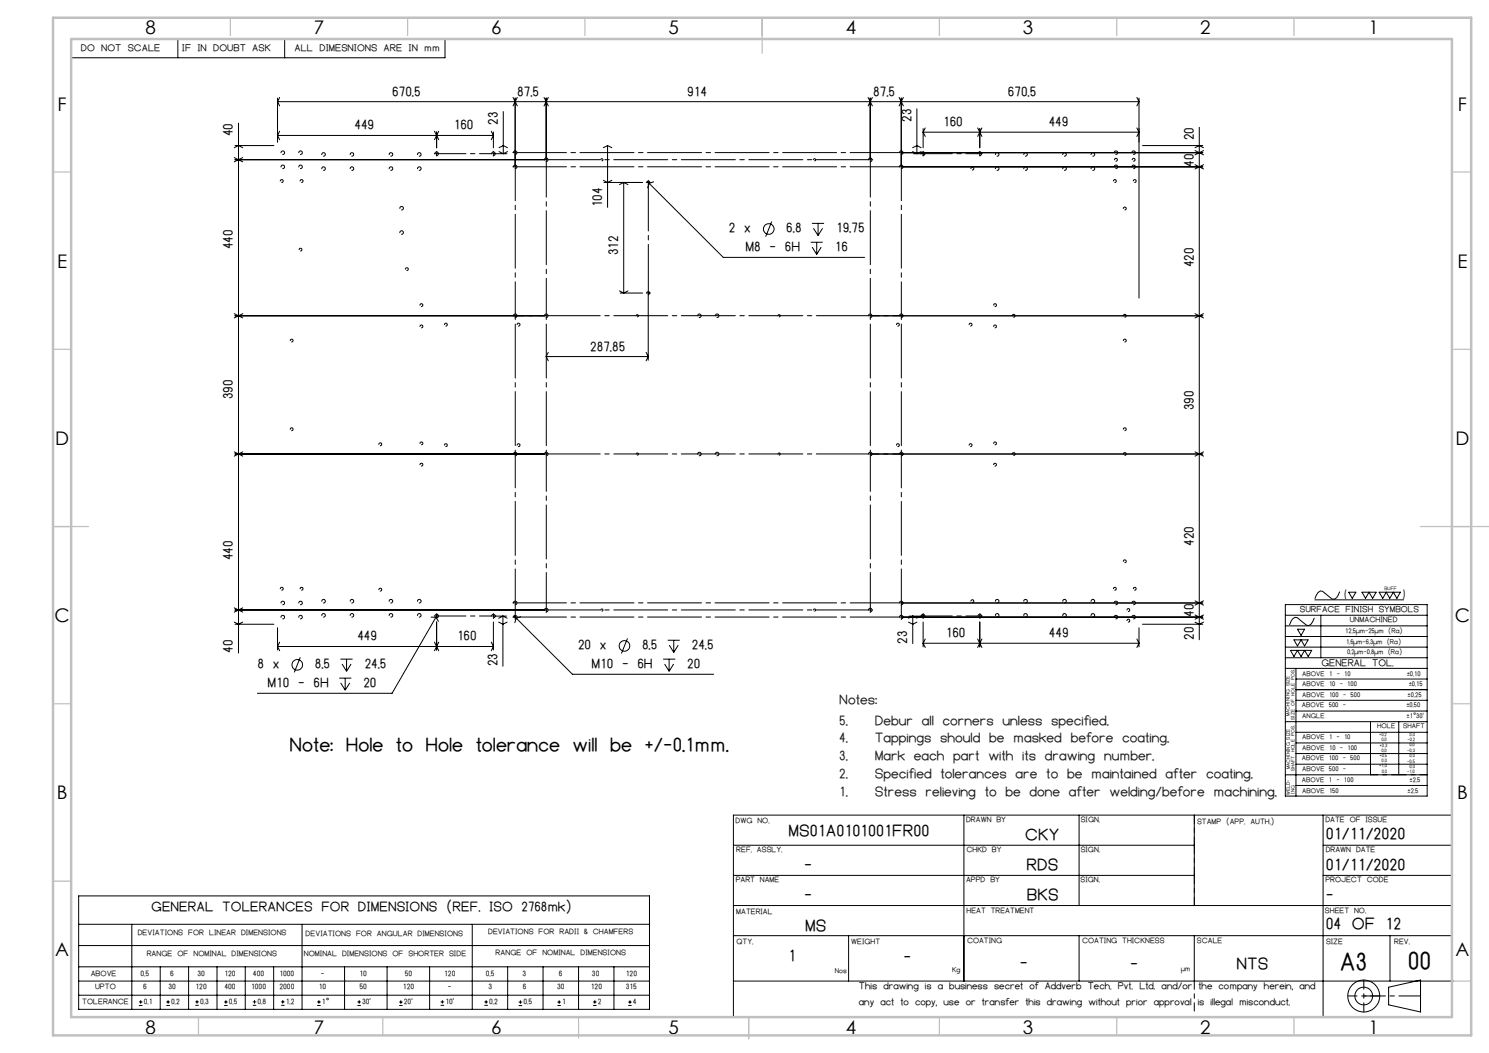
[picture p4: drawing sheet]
<svg xmlns="http://www.w3.org/2000/svg" width="420mm" height="297mm" viewBox="0 0 420 297" stroke-linecap="round" stroke-linejoin="round" font-family="sans-serif">
<g fill="none" stroke="#000" stroke-width=".28">
<path d="M50.2 11v5.3M80.3 11v5.3M125.5 11v5.3h-105.4M67.3 34.7v149.5M78.3 38.2h60.9M78.3 38.2l.6 1.2M78.3 27.7v12.4M78.3 28.7l.6 1.2M78.9 37l-.6 1.2M78.9 27.5l-.6 1.2M122.6 37l1.2 2.4M123.2 37.2v4.5"/>
<path d="M123.8 37l-1.2 2.4M138.6 37l.6 1.2M139.2 37.2v4.5M139.2 38.2l-.6 1.2M142 31.5v11.9M144.7 27.5l1.2 2.4M145.3 27.7v19M145.9 27.5l-1.2 2.4M153.5 27.5l1.2 2.4M154.1 27.7v17M154.7 27.5l-1.2 2.4M244.9 27.5l1.2 2.4"/>
<path d="M245.5 27.7v17M246.1 27.5l-1.2 2.4M253.6 27.5l1.2 2.4M254.2 27.7v19M254.8 27.5l-1.2 2.4M258.6 30.7v12.7M260.4 37.3h60.9M260.4 36.3v5.4M260.4 37.3l.6 1.2M261 36.1l-.6 1.2M275.8 36.1l1.2 2.4M276.4 36.3v5.4"/>
<path d="M277 36.1l-1.2 2.4M320.7 27.5l.6 1.2M320.7 36.1l.6 1.2M321.3 27.7v56.4M321.3 28.7h-243M321.3 28.7l-.6 1.2M321.3 37.3l-.6 1.2M338.3 35.9v144.5M66.1 44.4l2.4 1.2M66.1 41.7l1.2-.6 1.2 .6M66.3 41.1h11M66.3 45h87.4"/>
<path d="M68.5 44.4l-2.4 1.2M79.1 51.1a.39 .39 0 0 1 .3-.4 .39 .39 0 0 1 .5 .4 .39 .39 0 0 1-.5 .3M79.3 43.2a.48 .48 0 0 1 .4-.6 .48 .48 0 0 1 .6 .5 .48 .48 0 0 1-.6 .4M79.3 47.2a.5 .5 0 0 1 .4-.6 .5 .5 0 0 1 .6 .5 .5 .5 0 0 1-.6 .5M84.3 43.2a.5 .5 0 0 1 .4-.6 .5 .5 0 0 1 .6 .5 .5 .5 0 0 1-.7 .4M84.3 47.2a.51 .51 0 0 1 .4-.6 .51 .51 0 0 1 .6 .5 .51 .51 0 0 1-.7 .5M84.7 51.1a.39 .39 0 0 1 .3-.4 .39 .39 0 0 1 .5 .4 .39 .39 0 0 1-.5 .3M90.8 43.7a.5 .5 0 0 1 .4-.6 .5 .5 0 0 1 .6 .5 .5 .5 0 0 1-.6 .5M90.8 47.7a.5 .5 0 0 1 .4-.6 .5 .5 0 0 1 .6 .5 .5 .5 0 0 1-.6 .4M98.8 43.7a.51 .51 0 0 1 .4-.6 .51 .51 0 0 1 .6 .5 .51 .51 0 0 1-.7 .5M98.8 47.7a.51 .51 0 0 1 .4-.6 .51 .51 0 0 1 .6 .5 .51 .51 0 0 1-.7 .4M109.8 47.7a.51 .51 0 0 1 .4-.6 .51 .51 0 0 1 .6 .5 .51 .51 0 0 1-.7 .4"/>
<path d="M109.8 43.7a.51 .51 0 0 1 .4-.6 .51 .51 0 0 1 .6 .5 .51 .51 0 0 1-.7 .5M112.8 58.9a.5 .5 0 0 1 .5-.6 .5 .5 0 0 1 .5 .5 .5 .5 0 0 1-.6 .4M117.8 43.7a.51 .51 0 0 1 .4-.6 .51 .51 0 0 1 .6 .5 .51 .51 0 0 1-.7 .5M117.8 47.7a.51 .51 0 0 1 .4-.6 .51 .51 0 0 1 .6 .5 .51 .51 0 0 1-.7 .4M122.7 43.5a.51 .51 0 0 1 .4-.6 .51 .51 0 0 1 .6 .5 .51 .51 0 0 1-.7 .4M122.9 43.4h.5M123.2 43.1v.5M138.7 43.5a.51 .51 0 0 1 .4-.6 .51 .51 0 0 1 .6 .5 .51 .51 0 0 1-.7 .4M139.5 43.4h3.5M140.8 42.8l1.2 .6M140.8 41.7l1.2-.6 1.2 .6M143.2 42.8l-1.2 .6"/>
<path d="M144.9 43.2a.48 .48 0 0 1 .4-.6 .48 .48 0 0 1 .5 .5 .48 .48 0 0 1-.6 .4M144.9 47.2a.5 .5 0 0 1 .4-.6 .5 .5 0 0 1 .5 .5 .5 .5 0 0 1-.6 .5M153.6 45.2a.5 .5 0 0 1 .4-.6 .5 .5 0 0 1 .6 .5 .5 .5 0 0 1-.6 .4M169.5 45.2a.31 .31 0 0 1 .2-.4 .31 .31 0 0 1 .4 .3 .31 .31 0 0 1-.4 .3M170.2 50.9l1.2 .6 1.2-.6M170.4 51.5h10.9M171.4 41.1v17.4M171.4 41.1l1.2 .6M171.4 41.1l-1.2 .6M175.9 51.5v31.2M175.9 51.5l1.2 .6M175.9 51.5l-1.2 .6"/>
<path d="M182.5 51.6a.4 .4 0 0 1 .3-.5 .4 .4 0 0 1 .4 .4 .4 .4 0 0 1-.5 .4M182.6 51.5h.5M182.6 51.2l.5 .5M182.8 51.2v.5M183.1 51.7l20.9 20.9h39.9M183.1 51.7l-.4 1.3M184.4 51.3l-1.3 .4M229.5 45.2a.31 .31 0 0 1 .2-.4 .31 .31 0 0 1 .4 .3 .31 .31 0 0 1-.4 .3M245 45.2a.5 .5 0 0 1 .4-.6 .5 .5 0 0 1 .6 .5 .5 .5 0 0 1-.6 .4M253.8 43.2a.48 .48 0 0 1 .4-.6 .48 .48 0 0 1 .5 .5 .48 .48 0 0 1-.6 .4M253.8 47.2a.5 .5 0 0 1 .4-.6 .5 .5 0 0 1 .5 .5 .5 .5 0 0 1-.6 .5M254.5 47.1h84.8"/>
<path d="M254.5 43.1h84.8M257.4 41.7l1.2-.6 1.2 .6M257.4 42.8l1.2 .6M257.6 43.4h2.4M259.8 42.8l-1.2 .6M259.9 43.5a.51 .51 0 0 1 .4-.6 .51 .51 0 0 1 .6 .5 .51 .51 0 0 1-.7 .4M260.1 43.4h.5M260.4 43.1v.5M273.9 47.7a.4 .4 0 0 1 .3-.5 .4 .4 0 0 1 .5 .4 .4 .4 0 0 1-.5 .3M275.9 43.5a.51 .51 0 0 1 .4-.6 .51 .51 0 0 1 .6 .5 .51 .51 0 0 1-.7 .4M280.8 47.7a.51 .51 0 0 1 .4-.6 .51 .51 0 0 1 .6 .5 .51 .51 0 0 1-.7 .4M280.8 43.7a.51 .51 0 0 1 .4-.6 .51 .51 0 0 1 .6 .5 .51 .51 0 0 1-.7 .5"/>
<path d="M288.8 43.7a.51 .51 0 0 1 .4-.6 .51 .51 0 0 1 .6 .5 .51 .51 0 0 1-.7 .5M288.8 47.7a.51 .51 0 0 1 .4-.6 .51 .51 0 0 1 .6 .5 .51 .51 0 0 1-.7 .4M299.8 47.7a.51 .51 0 0 1 .4-.6 .51 .51 0 0 1 .6 .5 .51 .51 0 0 1-.7 .4M299.8 43.7a.51 .51 0 0 1 .4-.6 .51 .51 0 0 1 .6 .5 .51 .51 0 0 1-.7 .5M307.8 43.7a.5 .5 0 0 1 .4-.6 .5 .5 0 0 1 .6 .5 .5 .5 0 0 1-.6 .5M307.8 47.7a.5 .5 0 0 1 .4-.6 .5 .5 0 0 1 .6 .5 .5 .5 0 0 1-.6 .4M314.1 51.1a.39 .39 0 0 1 .3-.4 .39 .39 0 0 1 .4 .4 .39 .39 0 0 1-.4 .3M314.3 43.2a.5 .5 0 0 1 .4-.6 .5 .5 0 0 1 .6 .5 .5 .5 0 0 1-.7 .4M314.3 47.2a.51 .51 0 0 1 .4-.6 .51 .51 0 0 1 .6 .5 .51 .51 0 0 1-.7 .5M314.4 45.2a.39 .39 0 0 1 .3-.5 .39 .39 0 0 1 .5 .4 .39 .39 0 0 1-.5 .3M316.9 58.9a.4 .4 0 0 1 .4-.5 .4 .4 0 0 1 .4 .4 .4 .4 0 0 1-.5 .4M319.3 43.2a.48 .48 0 0 1 .4-.6 .48 .48 0 0 1 .6 .5 .48 .48 0 0 1-.6 .4"/>
<path d="M319.3 47.2a.5 .5 0 0 1 .4-.6 .5 .5 0 0 1 .6 .5 .5 .5 0 0 1-.6 .5M319.4 45.2a.39 .39 0 0 1 .3-.5 .39 .39 0 0 1 .4 .4 .39 .39 0 0 1-.4 .3M319.7 51.1a.39 .39 0 0 1 .3-.4 .39 .39 0 0 1 .5 .4 .39 .39 0 0 1-.5 .3M322.3 41.1h17M337.1 46.5l2.4 1.2M337.1 42.5l2.4 1.2M337.1 41.7l1.2-.6 1.2 .6M339.5 46.5l-2.4 1.2M339.5 42.5l-2.4 1.2M84.4 70.5a.4 .4 0 0 1 .3-.5 .4 .4 0 0 1 .5 .4 .4 .4 0 0 1-.5 .4M112.8 65.7a.5 .5 0 0 1 .5-.6 .5 .5 0 0 1 .5 .5 .5 .5 0 0 1-.6 .5M114.4 76a.4 .4 0 0 1 .3-.5 .4 .4 0 0 1 .5 .4 .4 .4 0 0 1-.5 .4"/>
<path d="M217.7 62.5l-1.7 4.2M228.7 68.3h3.4M229 63h3.4M229.1 69.7l1.3 2.1M229.4 64.4l1.4 2M230.4 68.3v3.5M230.8 63v3.4M231.6 69.7l-1.2 2.1M232 64.4l-1.2 2M66.1 88.5l2.4 1.2M66.3 89.1h87.4M68.5 88.5l-2.4 1.2"/>
<path d="M81.9 96.2a.4 .4 0 0 1 .3-.5 .4 .4 0 0 1 .5 .4 .4 .4 0 0 1-.5 .3M118.5 92.2a.4 .4 0 0 1 .4-.5 .4 .4 0 0 1 .4 .4 .4 .4 0 0 1-.5 .4M118.5 86.2a.4 .4 0 0 1 .4-.5 .4 .4 0 0 1 .4 .4 .4 .4 0 0 1-.5 .4M125.4 91.6a.39 .39 0 0 1 .3-.4 .39 .39 0 0 1 .4 .4 .39 .39 0 0 1-.4 .3M144.9 89.2a.48 .48 0 0 1 .4-.6 .48 .48 0 0 1 .5 .5 .48 .48 0 0 1-.6 .4M145.9 91.6a.39 .39 0 0 1 .3-.4 .39 .39 0 0 1 .4 .4 .39 .39 0 0 1-.4 .3M153.6 89.2a.48 .48 0 0 1 .4-.6 .48 .48 0 0 1 .6 .5 .48 .48 0 0 1-.6 .4M154.7 99.4l-.6 1.2M174.7 82.1l1.2 .6M174.9 82.7h6.4M177.1 82.1l-1.2 .6M179.5 89.1a.29 .29 0 0 1 .3-.3 .29 .29 0 0 1 .3 .3 .29 .29 0 0 1-.4 .3"/>
<path d="M182.2 99.4l.6 1.2M182.5 82.8a.4 .4 0 0 1 .3-.5 .4 .4 0 0 1 .4 .4 .4 .4 0 0 1-.5 .3M182.8 83.1v18.5M196.8 89.2a.5 .5 0 0 1 .4-.6 .5 .5 0 0 1 .6 .5 .5 .5 0 0 1-.7 .4M201.8 89.2a.5 .5 0 0 1 .4-.6 .5 .5 0 0 1 .6 .5 .5 .5 0 0 1-.7 .4M219.5 89.1a.29 .29 0 0 1 .3-.3 .29 .29 0 0 1 .3 .3 .29 .29 0 0 1-.4 .3M245 89.2a.48 .48 0 0 1 .4-.6 .48 .48 0 0 1 .6 .5 .48 .48 0 0 1-.6 .4M245.8 89.1h93.5M252.9 91.6a.39 .39 0 0 1 .3-.4 .39 .39 0 0 1 .4 .4 .39 .39 0 0 1-.4 .3M253.8 89.2a.48 .48 0 0 1 .4-.6 .48 .48 0 0 1 .5 .5 .48 .48 0 0 1-.6 .4M273.4 91.6a.39 .39 0 0 1 .3-.4 .39 .39 0 0 1 .5 .4 .39 .39 0 0 1-.5 .3M280.3 92.2a.4 .4 0 0 1 .3-.5 .4 .4 0 0 1 .5 .4 .4 .4 0 0 1-.5 .4"/>
<path d="M280.3 86.2a.4 .4 0 0 1 .3-.5 .4 .4 0 0 1 .5 .4 .4 .4 0 0 1-.5 .4M285.5 89.2a.4 .4 0 0 1 .4-.5 .4 .4 0 0 1 .4 .4 .4 .4 0 0 1-.5 .4M316.9 96.2a.4 .4 0 0 1 .4-.5 .4 .4 0 0 1 .4 .4 .4 .4 0 0 1-.5 .3M316.9 89.2a.4 .4 0 0 1 .4-.5 .4 .4 0 0 1 .4 .4 .4 .4 0 0 1-.5 .4M337.1 88.5l2.4 1.2M339.5 88.5l-2.4 1.2M154.1 100.6h28.7M154.1 100.6l.6 1.2M182.8 100.6l-.6 1.2M66.1 127.5l2.4 1.2M66.3 128.1h87.4M68.5 127.5l-2.4 1.2"/>
<path d="M81.9 121.2a.4 .4 0 0 1 .3-.5 .4 .4 0 0 1 .5 .4 .4 .4 0 0 1-.5 .4M106.9 125.4a.4 .4 0 0 1 .3-.5 .4 .4 0 0 1 .5 .4 .4 .4 0 0 1-.5 .4M118.5 131.2a.4 .4 0 0 1 .4-.5 .4 .4 0 0 1 .4 .4 .4 .4 0 0 1-.5 .3M118.5 125.2a.4 .4 0 0 1 .4-.5 .4 .4 0 0 1 .4 .4 .4 .4 0 0 1-.5 .3M125.4 125.7a.4 .4 0 0 1 .3-.6 .4 .4 0 0 1 .5 .5 .4 .4 0 0 1-.5 .3M144.9 128.2a.5 .5 0 0 1 .4-.6 .5 .5 0 0 1 .5 .5 .5 .5 0 0 1-.6 .4M145.9 125.7a.4 .4 0 0 1 .3-.6 .4 .4 0 0 1 .5 .5 .4 .4 0 0 1-.5 .3M153.6 128.2a.5 .5 0 0 1 .4-.6 .5 .5 0 0 1 .6 .5 .5 .5 0 0 1-.6 .4M179.5 128.1a.29 .29 0 0 1 .3-.3 .29 .29 0 0 1 .3 .3 .29 .29 0 0 1-.4 .2M196.8 128.2a.51 .51 0 0 1 .4-.6 .51 .51 0 0 1 .6 .5 .51 .51 0 0 1-.7 .4M201.8 128.2a.51 .51 0 0 1 .4-.6 .51 .51 0 0 1 .6 .5 .51 .51 0 0 1-.7 .4M219.5 128.1a.29 .29 0 0 1 .3-.3 .29 .29 0 0 1 .3 .3 .29 .29 0 0 1-.4 .2"/>
<path d="M245 128.2a.5 .5 0 0 1 .4-.6 .5 .5 0 0 1 .6 .5 .5 .5 0 0 1-.6 .4M252.9 125.7a.4 .4 0 0 1 .3-.6 .4 .4 0 0 1 .5 .5 .4 .4 0 0 1-.5 .3M253.8 128.2a.5 .5 0 0 1 .4-.6 .5 .5 0 0 1 .5 .5 .5 .5 0 0 1-.6 .4M273.4 125.7a.4 .4 0 0 1 .4-.6 .4 .4 0 0 1 .4 .5 .4 .4 0 0 1-.5 .3M280.3 131.2a.4 .4 0 0 1 .3-.5 .4 .4 0 0 1 .5 .4 .4 .4 0 0 1-.5 .3M280.3 125.2a.4 .4 0 0 1 .3-.5 .4 .4 0 0 1 .5 .4 .4 .4 0 0 1-.5 .3M285.5 128.2a.4 .4 0 0 1 .4-.5 .4 .4 0 0 1 .4 .4 .4 .4 0 0 1-.5 .3M316.9 121.2a.4 .4 0 0 1 .4-.5 .4 .4 0 0 1 .4 .4 .4 .4 0 0 1-.5 .4M316.9 128.2a.4 .4 0 0 1 .4-.5 .4 .4 0 0 1 .4 .4 .4 .4 0 0 1-.5 .3M337.1 127.5l2.4 1.2M339.3 128.1h-93.5M339.5 127.5l-2.4 1.2"/>
<path d="M316.9 158.4a.4 .4 0 0 1 .4-.5 .4 .4 0 0 1 .4 .5 .4 .4 0 0 1-.5 .3M66.1 171.4l2.4 1.2M66.1 175.5l1.2 .6 1.2-.6M66.3 172h87.4M66.3 176.1h11M68.5 171.4l-2.4 1.2M78.3 177.1v6.2M79.1 166.2a.4 .4 0 0 1 .3-.6 .4 .4 0 0 1 .5 .5 .4 .4 0 0 1-.5 .3M79.3 170.2a.48 .48 0 0 1 .4-.6 .48 .48 0 0 1 .6 .5 .48 .48 0 0 1-.6 .4M79.3 174.2a.5 .5 0 0 1 .4-.6 .5 .5 0 0 1 .6 .5 .5 .5 0 0 1-.6 .5M84.3 170.2a.5 .5 0 0 1 .4-.6 .5 .5 0 0 1 .6 .5 .5 .5 0 0 1-.7 .4M84.3 174.2a.51 .51 0 0 1 .4-.6 .51 .51 0 0 1 .6 .5 .51 .51 0 0 1-.7 .5"/>
<path d="M84.7 166.2a.4 .4 0 0 1 .4-.6 .4 .4 0 0 1 .4 .5 .4 .4 0 0 1-.5 .3M90.8 173.7a.5 .5 0 0 1 .4-.6 .5 .5 0 0 1 .6 .5 .5 .5 0 0 1-.6 .5M90.8 169.7a.48 .48 0 0 1 .4-.6 .48 .48 0 0 1 .6 .5 .48 .48 0 0 1-.6 .4M98.8 169.7a.5 .5 0 0 1 .4-.6 .5 .5 0 0 1 .6 .5 .5 .5 0 0 1-.7 .4M98.8 173.7a.51 .51 0 0 1 .4-.6 .51 .51 0 0 1 .6 .5 .51 .51 0 0 1-.7 .5M106.9 166.4a.39 .39 0 0 1 .3-.5 .39 .39 0 0 1 .5 .4 .39 .39 0 0 1-.5 .4M109.8 169.7a.5 .5 0 0 1 .4-.6 .5 .5 0 0 1 .6 .5 .5 .5 0 0 1-.7 .4M109.8 173.7a.51 .51 0 0 1 .4-.6 .51 .51 0 0 1 .6 .5 .51 .51 0 0 1-.7 .5M117.8 169.7a.5 .5 0 0 1 .4-.6 .5 .5 0 0 1 .6 .5 .5 .5 0 0 1-.7 .4M117.8 173.7a.51 .51 0 0 1 .4-.6 .51 .51 0 0 1 .6 .5 .51 .51 0 0 1-.7 .5M121.6 174.1h1.3M122.7 173.9a.5 .5 0 0 1 .4-.6 .5 .5 0 0 1 .6 .5 .5 .5 0 0 1-.7 .4"/>
<path d="M122.9 173.8h.5M122.9 174.1l-12.3 21.4h-38M122.9 174.1l.8 1.2M123.2 173.5v.5M123.2 175.4v7.9M123.4 173.4l-.5 .7M138.7 173.9a.5 .5 0 0 1 .4-.6 .5 .5 0 0 1 .5 .5 .5 .5 0 0 1-.6 .4M139.2 175.4v7.9M139.5 173.8h3.4M140.7 175.5l1.2 .6 1.2-.6M141.9 173.8v14.1M141.9 173.8l1.2 .6"/>
<path d="M141.9 173.8l-1.2 .6M144.9 170.2a.48 .48 0 0 1 .4-.6 .48 .48 0 0 1 .5 .5 .48 .48 0 0 1-.6 .4M144.9 174.2a.5 .5 0 0 1 .4-.6 .5 .5 0 0 1 .5 .5 .5 .5 0 0 1-.6 .5M145 173.8l16.5 16.4h39.8M145.1 174.1h.5M145.3 173.8v.5M146.9 174l-1.3 .4-.4 1.2M153.6 172.2a.5 .5 0 0 1 .4-.6 .5 .5 0 0 1 .6 .5 .5 .5 0 0 1-.6 .4M169.5 172.2a.31 .31 0 0 1 .2-.4 .31 .31 0 0 1 .4 .3 .31 .31 0 0 1-.4 .3M229.5 172.2a.31 .31 0 0 1 .2-.4 .31 .31 0 0 1 .4 .3 .31 .31 0 0 1-.4 .3M245 172.2a.5 .5 0 0 1 .4-.6 .5 .5 0 0 1 .6 .5 .5 .5 0 0 1-.6 .4M253.8 170.2a.48 .48 0 0 1 .4-.6 .48 .48 0 0 1 .5 .5 .48 .48 0 0 1-.6 .4"/>
<path d="M253.8 174.2a.5 .5 0 0 1 .4-.6 .5 .5 0 0 1 .5 .5 .5 .5 0 0 1-.6 .5M254.5 174.1h84.8M256.3 175.5l1.2 .6 1.2-.6M256.5 173.8h3.5M257.5 173.8v7.7M257.5 173.8l1.2 .6M257.5 173.8l-1.2 .6M259.9 173.9a.5 .5 0 0 1 .4-.6 .5 .5 0 0 1 .6 .5 .5 .5 0 0 1-.7 .4M260.1 173.8h.5M260.4 173.5v.5M260.4 175.4v7.1M273.9 169.6a.39 .39 0 0 1 .3-.4 .39 .39 0 0 1 .5 .4 .39 .39 0 0 1-.5 .3"/>
<path d="M275.9 173.9a.5 .5 0 0 1 .4-.6 .5 .5 0 0 1 .5 .5 .5 .5 0 0 1-.6 .4M276.4 175.4v7.1M280.8 169.7a.5 .5 0 0 1 .4-.6 .5 .5 0 0 1 .5 .5 .5 .5 0 0 1-.6 .4M280.8 173.7a.51 .51 0 0 1 .4-.6 .51 .51 0 0 1 .6 .5 .51 .51 0 0 1-.7 .5M288.8 173.7a.51 .51 0 0 1 .4-.6 .51 .51 0 0 1 .6 .5 .51 .51 0 0 1-.7 .5M288.8 169.7a.5 .5 0 0 1 .4-.6 .5 .5 0 0 1 .6 .5 .5 .5 0 0 1-.7 .4M299.8 169.7a.5 .5 0 0 1 .4-.6 .5 .5 0 0 1 .6 .5 .5 .5 0 0 1-.7 .4M299.8 173.7a.51 .51 0 0 1 .4-.6 .51 .51 0 0 1 .6 .5 .51 .51 0 0 1-.7 .5M307.8 169.7a.48 .48 0 0 1 .4-.6 .48 .48 0 0 1 .6 .5 .48 .48 0 0 1-.6 .4M307.8 173.7a.5 .5 0 0 1 .4-.6 .5 .5 0 0 1 .6 .5 .5 .5 0 0 1-.6 .5M314.1 166.2a.4 .4 0 0 1 .3-.6 .4 .4 0 0 1 .5 .5 .4 .4 0 0 1-.5 .3M314.3 170.2a.5 .5 0 0 1 .4-.6 .5 .5 0 0 1 .6 .5 .5 .5 0 0 1-.7 .4"/>
<path d="M314.3 174.2a.51 .51 0 0 1 .4-.6 .51 .51 0 0 1 .6 .5 .51 .51 0 0 1-.7 .5M317.9 175.2a.39 .39 0 0 1 .3-.5 .39 .39 0 0 1 .5 .4 .39 .39 0 0 1-.5 .3M317.9 172.2a.39 .39 0 0 1 .3-.5 .39 .39 0 0 1 .5 .4 .39 .39 0 0 1-.5 .3M319.3 170.2a.48 .48 0 0 1 .4-.6 .48 .48 0 0 1 .6 .5 .48 .48 0 0 1-.6 .4M319.3 174.2a.5 .5 0 0 1 .4-.6 .5 .5 0 0 1 .6 .5 .5 .5 0 0 1-.6 .5M319.7 166.2a.4 .4 0 0 1 .3-.6 .4 .4 0 0 1 .5 .5 .4 .4 0 0 1-.5 .3M321.3 177.1v5.4M322.3 176.1h17M337.1 169.5l2.4 1.2M337.1 173.5l2.4 1.2M337.1 175.5l1.2 .6 1.2-.6M339.3 170.1h-84.8"/>
<path d="M339.5 173.5l-2.4 1.2M339.5 169.5l-2.4 1.2M362.5 170.5h40.1v54h-40.1zM362.5 173.5h40.1M362.5 176.5h40.1M362.5 179.5h40.1M366 177.5h2l-1 1.7zM370.7 174.3l-.8 1.7-.7 .5-.7-.1-2.6-2.2-.6-.1-.7 .5-.9 1.7M370.9 169.2h25M372.6 173.5v12M377.9 166.9l-.9 1.7-.7 .4-.6-.1-2.6-2.1-.7-.1-.6 .4-.9 1.8M380.4 167h2l-1 1.8z"/>
<path d="M384.2 167h4l-1 1.8-1-1.8-1 1.8zM389 167h6l-1 1.8-1-1.8-1 1.8-1-1.8-1 1.8zM78.3 182.3h60.9M78.3 182.3l.6 1.2M78.9 181.1l-.6 1.2M84.7 185.4l-1.7 4.2M95.7 191.3h3.4M96 185.9h3.4M96.1 192.6l1.3 2.1M96.5 187.3l1.3 2M97.4 191.3v3.4M97.8 185.9v3.4"/>
<path d="M98.7 192.6l-1.3 2.1M99 187.3l-1.2 2M122.6 181.1l.6 1.2M123.2 182.3l-.6 1.2M123.2 182.3l.6 1.2M123.8 181.1l-.6 1.2M138.6 181.1l.6 1.2M139.2 182.3l-.6 1.2M177 180.1l-1.7 4.2M187 185.9h3.5M187.5 187.3l1.2 2M188.3 180.6h3.4"/>
<path d="M188.7 185.9v3.4M188.8 182l1.2 2M190 187.3l-1.3 2M190 180.6v3.4M191.3 182l-1.3 2M260.4 181.4h60.9M260.4 181.4l.6 1.2M261 180.2l-.6 1.2M275.8 180.2l1.2 2.4M277 180.2l-1.2 2.4M320.7 180.2l.6 1.2M321.3 181.4l-.6 1.2"/>
<path d="M362.5 182.5h40.1M362.5 185.5h40.1M362.5 188.5h40.1M364 183.4h6l-1 1.8-1-1.8-1 1.8-1-1.8-1 1.8zM365 180.5h4l-1 1.7-1-1.7-1 1.7zM365.5 188.5v36M365.5 191.5h37.1M365.5 194.5h37.1M365.5 197.5h37.1M362.5 203.5h40.1M362.5 218.5h40.1M365.5 200.6h37.1"/>
<path d="M365.5 206.5h37.1M365.5 209.5h37.1M365.5 212.5h37.1M365.5 215.5h37.1M386.6 203.5v15M394.5 203.5v15M206.9 238.4h130M271.9 229.9v46.8M304.4 229.9v25.5M336.9 229.9v25.5M365.5 221.5h37.1M373.2 238.4h36.3"/>
<path d="M373.2 229.9v56.8M409.5 229.9h-202.6v57M22.2 252.7h161v32h-161zM206.9 246.9h130M206.9 255.4h202.6M373.2 246.9h36.3M22.2 276.7h161M22.2 260.7h161M22.2 266.7h161M22.2 272.7h161M37.2 260.7v24M45.2 272.7v12"/>
<path d="M53.2 272.7v12M61.2 272.7v12M69.2 272.7v12M77.2 272.7v12M85.2 260.7v24M97.2 272.7v12M109.2 272.7v12M121.2 272.7v12M133.2 260.7v24M143.2 272.7v12M153.2 272.7v12M163.2 272.7v12"/>
<path d="M173.2 272.7v12M206.9 263.9h202.6M206.9 276.7h203.1M239.4 263.9v12.8M304.4 263.9v12.8M336.9 263.9v12.8M391.7 278.4l9-2v9l-9-2zM392.1 263.9v12.8M22.2 280.7h161M39.2 283.6h1M39.2 282.6h1M39.7 282.1v1"/>
<path d="M46.9 283.6h1M46.9 282.6h1M47.4 282.1v1M55.1 283.6h1M55.1 282.6h1M55.6 282.1v1M63.2 283.6h1M63.2 282.6h1M63.7 282.1v1M71.3 283.6h1M71.3 282.6h1M71.8 282.1v1"/>
<path d="M79.3 283.6h1M79.3 282.6h1M79.8 282.1v1M89.5 283.6h1M89.5 282.6h1M90 282.1v1M100.8 283.6h1M100.8 282.6h1M101.3 282.1v1M112.6 283.6h1M112.6 282.6h1M113.1 282.1v1"/>
<path d="M124.3 282.6h1M124.3 283.6h1M124.8 282.1v1M136.6 282.6h1M136.6 283.6h1M137.1 282.1v1M146.3 283.6h1M146.3 282.6h1M146.8 282.1v1M157.2 283.6h1M157.2 282.6h1M157.7 282.1v1"/>
<path d="M167.3 283.6h1M167.3 282.6h1M167.8 282.1v1M177.2 283.6h1M177.2 282.6h1M177.7 282.1v1"/>
<circle cx="216.8" cy="64.6" r="1.5"/>
<circle cx="83.9" cy="187.5" r="1.48"/>
<circle cx="176.1" cy="182.2" r="1.48"/>
<circle cx="384.7" cy="280.9" r="4.5"/>
<circle cx="384.7" cy="280.9" r="2.49"/>
</g>
<path d="M386.6 218.5h8M394.6 218.5h8" fill="none" stroke="#000" stroke-width=".28" stroke-dasharray="15.2 1.3 1.3 1.3" stroke-dashoffset="13.1"/>
<path d="M336.9 238.4v-8.5M336.9 238.4v8.5M336.9 246.9v8.5M336.9 276.7v8.5" fill="none" stroke="#000" stroke-width=".28" stroke-dasharray="15.2 1.3 1.3 1.3" stroke-dashoffset="12.9"/>
<path d="M384.7 280.9h16" fill="none" stroke="#000" stroke-width=".28" stroke-dasharray="15.2 1.3 1.3 1.3" stroke-dashoffset="9.1"/>
<path d="M384.7 276.4v9M380.2 280.9h9" fill="none" stroke="#000" stroke-width=".28" stroke-dasharray="15.2 1.3 1.3 1.3" stroke-dashoffset="12.6"/>
<g fill="none" stroke="#c0c0c0" stroke-width=".35">
<path d="M65 5v5M115 5v5M165 5v5M215 5v10M265 5v5M315 5v5M365 5v5M15 48.5h5M410 48.5h5M15 98.5h5M410 98.5h5M15 148.5h10"/>
<path d="M400.7 148.5h19.3M15 198.5h5M410 198.5h5M15 248.5h5M410 276.7h5M56 287v5M108 287v5M163.2 287v5.8M211.2 286.9v6.1M265 287v5M315 287v5M365 287v5"/>
</g>
<path d="M15 5h400v287h-400zM20.1 11h389.4v275.9h-389.4z" fill="none" stroke="#c0c0c0" stroke-width=".7"/>
<g fill="none" stroke="#000" stroke-width=".28" stroke-dasharray="15.2 1.3 1.3 1.3">
<path d="M122.7 43.3h-.2M123.2 42.8v-.1M123.2 43.8v.2M139.2 43.3v-.2M139.2 43.3h-.3M139.2 43.3v.3M139.2 43.3h.2M139.2 42.8v-.1M139.2 43.8v.2M139.7 43.3h.2M144.8 47h-.1M144.8 43h-.1"/>
<path d="M145.3 47v-.2M145.3 47h-.2M145.3 47v.3M145.3 47h.3M145.3 43v-.2M145.3 43h-.2M145.3 43v.3M145.3 43h.3M145.3 42.5v-.1M145.3 46.5v-3M153.6 45h-.2M154.1 45v-.2"/>
<path d="M154.1 45h-.3M154.1 45v.3M154.1 45h.2M154.1 44.5v-.1M182.4 51.4h-.1M182.9 50.9h.1M183.4 51.4h.1M245.5 45v-.2M245.5 45h-.3M245.5 45v.3M245.5 45h.2M245.5 44.5v-.1"/>
<path d="M246 45h.2M254.2 43v-.2M254.2 43h-.2M254.2 43v.3M254.2 43h.3M254.2 42.5v-.1M254.2 47v-.2M254.2 47h-.2M254.2 47v.3M254.2 47h.3M254.2 46.5v-3M254.7 43h.2"/>
<path d="M254.7 47h.2M259.9 43.3h-.2M260.4 42.8v-.1M260.4 43.8v.2M276.4 43.3v-.2M276.4 43.3h-.3M276.4 43.3v.3M276.4 43.3h.2M276.4 42.8v-.1M276.4 43.8v.2M276.9 43.3h.2M144.8 89h-.1"/>
<path d="M145.3 89v-.2M145.3 89h-.2M145.3 89v.3M145.3 89h.3M154.1 89v-.2M154.1 89h-.3M154.1 89v.3M154.1 89h.2M182.4 82.6h-.1M182.9 82.6v-.2M182.9 82.6h-.3M182.9 82.6v.3"/>
<path d="M182.9 82.6h.2M182.9 83.1v.1M183.4 82.6h.1M245.5 89v-.2M245.5 89h-.3M245.5 89v.3M245.5 89h.2M254.2 89v-.2M254.2 89h-.2M254.2 89v.3M254.2 89h.3M254.7 89h.2"/>
<path d="M144.8 128h-.1M145.3 128v-.2M145.3 128h-.2M145.3 128v.3M145.3 128h.3M154.1 128v-.2M154.1 128h-.3M154.1 128v.3M154.1 128h.2M245.5 128v-.2M245.5 128h-.3M245.5 128v.3"/>
<path d="M245.5 128h.2M254.2 128v-.2M254.2 128h-.2M254.2 128v.3M254.2 128h.3M254.7 128h.2M122.7 173.7h-.2M123.2 173.2v-.1M123.2 174.2v.2M139.2 173.7v-.2M139.2 173.7h-.3M139.2 173.7v.3"/>
<path d="M139.2 173.7h.2M139.2 173.2v-.1M139.2 174.2v.2M139.7 173.7h.2M144.8 174h-.1M144.8 170h-.1M145.3 174.5v.2M145.3 170v-.2M145.3 170h-.2M145.3 170v.3M145.3 170h.3M145.3 173.5v-3"/>
<path d="M153.6 172h-.2M154.1 172v-.2M154.1 172h-.3M154.1 172v.3M154.1 172h.2M154.1 172.5v.2M245.5 172v-.2M245.5 172h-.3M245.5 172v.3M245.5 172h.2M245.5 172.5v.2M246 172h.2"/>
<path d="M254.2 170v-.2M254.2 170h-.2M254.2 170v.3M254.2 170h.3M254.2 174v-.2M254.2 174h-.2M254.2 174v.3M254.2 174h.3M254.2 174.5v.2M254.2 173.5v-3M254.7 170h.2M254.7 174h.2"/>
<path d="M259.9 173.7h-.2M260.4 173.2v-.1M260.4 174.2v.2M276.4 173.7v-.2M276.4 173.7h-.3M276.4 173.7v.3M276.4 173.7h.2M276.4 173.2v-.1M276.4 174.2v.2M276.9 173.7h.2"/>
</g>
<path d="M145.3 88.5v-41M254.2 88.5v-41M145.3 169.5v-41M254.2 169.5v-41" fill="none" stroke="#000" stroke-width=".28" stroke-dasharray="15.2 1.3 1.3 1.3" stroke-dashoffset="6.2"/>
<path d="M145.3 127.5v-38M154.1 127.5v-38M245.5 127.5v-38M254.2 127.5v-38" fill="none" stroke="#000" stroke-width=".28" stroke-dasharray="15.2 1.3 1.3 1.3" stroke-dashoffset="-1.9"/>
<path d="M145.8 43h107.9M145.8 47h107.9M145.8 170h107.9M145.8 174h107.9" fill="none" stroke="#000" stroke-width=".28" stroke-dasharray="15.2 1.3 1.3 1.3" stroke-dashoffset="1.3"/>
<path d="M154.6 45h90.4M154.6 89h90.4M154.6 128h90.4M154.6 172h90.4" fill="none" stroke="#000" stroke-width=".28" stroke-dasharray="15.2 1.3 1.3 1.3" stroke-dashoffset=".5"/>
<path d="M145.8 89h7.8M246 89h7.7M145.8 128h7.8M246 128h7.7" fill="none" stroke="#000" stroke-width=".28" stroke-dasharray="15.2 1.3 1.3 1.3" stroke-dashoffset="13.3"/>
<path d="M154.1 88.5v-43M245.5 88.5v-43M154.1 171.5v-43M245.5 171.5v-43" fill="none" stroke="#000" stroke-width=".28" stroke-dasharray="15.2 1.3 1.3 1.3" stroke-dashoffset="5.2"/>
<path d="M123.7 43.3h15M260.9 43.3h15M123.7 173.7h15M260.9 173.7h15" fill="none" stroke="#000" stroke-width=".28" stroke-dasharray="15.2 1.3 1.3 1.3" stroke-dashoffset="7.5"/>
<path d="M182.9 82.1v-30.2" fill="none" stroke="#000" stroke-width=".28" stroke-dasharray="15.2 1.3 1.3 1.3" stroke-dashoffset="2"/>
<g font-size="9.2">
<text x="377.9" y="273.5">A3</text>
<text x="397.1" y="273.4">00</text>
</g>
<text font-size="7.1" x="81.7" y="211.9">Note: Hole to Hole tolerance will be +/-0.1mm.</text>
<g font-size="6">
<text x="222.4" y="235.8">MS01A0101001FR00</text>
<text x="289.1" y="236.9">CKY</text>
<text x="374" y="236.7">01/11/2020</text>
<text x="226.8" y="245.5">-</text>
<text x="289.5" y="245.5">RDS</text>
<text x="374" y="245.3">01/11/2020</text>
<text x="226.8" y="253.8">-</text>
<text x="289.7" y="253.9">BKS</text>
<text x="374" y="253.9">-</text>
<text x="227.1" y="262.5">MS</text>
<text x="374" y="262.1">04 OF 12</text>
<text x="222.4" y="271.1">1</text>
<text x="254.8" y="271.4">-</text>
<text x="287.7" y="273.1">-</text>
<text x="318.8" y="273.4">-</text>
<text x="348.8" y="273.4">NTS</text>
</g>
<g font-size="5.3">
<text x="41" y="9.5">8</text>
<text x="88.5" y="9.5">7</text>
<text x="138.5" y="9.5">6</text>
<text x="188.5" y="9.5">5</text>
<text x="238.5" y="9.5">4</text>
<text x="288.5" y="9.5">3</text>
<text x="338.5" y="9.5">2</text>
<text x="386" y="9.5">1</text>
<text x="16.2" y="31.3">F</text>
<text x="411.2" y="31.3">F</text>
<text x="16.1" y="75.5">E</text>
<text x="411.1" y="75.5">E</text>
<text x="15.5" y="125.5">D</text>
<text x="410.5" y="125.5">D</text>
<text x="15.4" y="175.5">C</text>
<text x="410.4" y="175.5">C</text>
<text x="16" y="225.5">B</text>
<text x="411" y="225.5">B</text>
<text x="15.5" y="269.8">A</text>
<text x="410.5" y="269.8">A</text>
<text x="41" y="291.5">8</text>
<text x="88.5" y="291.5">7</text>
<text x="138.5" y="291.5">6</text>
<text x="188.5" y="291.5">5</text>
<text x="238.5" y="291.5">4</text>
<text x="288.5" y="291.5">3</text>
<text x="338.5" y="291.5">2</text>
<text x="386" y="291.5">1</text>
</g>
<g font-size="4.9">
<text x="110.7" y="27">670.5</text>
<text x="145.9" y="27">87.5</text>
<text x="193.9" y="27">914</text>
<text x="246.3" y="27">87.5</text>
<text x="284.3" y="27">670.5</text>
<text x="140.3" y="35.2" transform="rotate(-90 140.3 35.2)">23</text>
<text x="257" y="34.4" transform="rotate(-90 257 34.4)">23</text>
<text x="266" y="35.6">160</text>
<text x="295.8" y="35.6">449</text>
<text x="65.6" y="38.4" transform="rotate(-90 65.6 38.4)">40</text>
<text x="100" y="36.5">449</text>
<text x="128" y="36.5">160</text>
<text x="336.6" y="39.6" transform="rotate(-90 336.6 39.6)">20</text>
<text x="336.6" y="47" transform="rotate(-90 336.6 47)">40</text>
<text x="169.7" y="58.5" transform="rotate(-90 169.7 58.5)">104</text>
<text x="205.6" y="65.6">2 x</text>
<text x="221.8" y="65.6">6.8</text>
<text x="235.9" y="65.6">19.75</text>
<text x="65.6" y="70.3" transform="rotate(-90 65.6 70.3)">440</text>
<text x="174.3" y="72" transform="rotate(-90 174.3 72)">312</text>
<text x="210.3" y="70.9">M8 - 6H</text>
<text x="235.5" y="70.9">16</text>
<text x="336.6" y="75.4" transform="rotate(-90 336.6 75.4)">420</text>
<text x="166.5" y="98.9">287.85</text>
<text x="65.6" y="112.6" transform="rotate(-90 65.6 112.6)">390</text>
<text x="336.6" y="115.7" transform="rotate(-90 336.6 115.7)">390</text>
<text x="336.6" y="154" transform="rotate(-90 336.6 154)">420</text>
<text x="65.6" y="158" transform="rotate(-90 65.6 158)">440</text>
<text x="336.6" y="173.9" transform="rotate(-90 336.6 173.9)">40</text>
<text x="266.8" y="179.7">160</text>
<text x="295.9" y="179.7">449</text>
<text x="65.6" y="184.2" transform="rotate(-90 65.6 184.2)">40</text>
<text x="100.8" y="180.6">449</text>
<text x="128.9" y="180.6">160</text>
<text x="163.1" y="183.2">20 x</text>
<text x="181.1" y="183.2">8.5</text>
<text x="195.2" y="183.2">24.5</text>
<text x="255.8" y="181.5" transform="rotate(-90 255.8 181.5)">23</text>
<text x="336.6" y="180.4" transform="rotate(-90 336.6 180.4)">20</text>
<text x="72.6" y="188.5">8 x</text>
<text x="88.8" y="188.5">8.5</text>
<text x="102.9" y="188.5">24.5</text>
<text x="140.2" y="187.9" transform="rotate(-90 140.2 187.9)">23</text>
<text x="166.8" y="188.5">M10 - 6H</text>
<text x="193.9" y="188.5">20</text>
<text x="75.5" y="193.8">M10 - 6H</text>
<text x="102.5" y="193.8">20</text>
<text x="42.7" y="257">GENERAL TOLERANCES FOR DIMENSIONS (REF. ISO 2768mk)</text>
</g>
<g font-size="4.9" fill="#191924">
<text x="236.7" y="198.5">Notes:</text>
<text x="236.7" y="204.4">5.</text>
<text x="236.7" y="209.4">4.</text>
<text x="246.7" y="204.4">Debur all corners unless specified.</text>
<text x="246.7" y="209.4">Tappings should be masked before coating.</text>
<text x="236.7" y="214.4">3.</text>
<text x="246.7" y="214.4">Mark each part with its drawing number.</text>
<text x="236.7" y="219.4">2.</text>
<text x="246.7" y="219.4">Specified tolerances are to be maintained after coating.</text>
<text x="236.7" y="224.4">1.</text>
<text x="246.7" y="224.4">Stress relieving to be done after welding/before machining.</text>
</g>
<g font-size="3.5">
<text x="22.8" y="14.4">DO NOT SCALE</text>
<text x="51.3" y="14.3">IF IN DOUBT ASK</text>
<text x="83.1" y="14.4">ALL DIMESNIONS ARE IN mm</text>
<text x="372.8" y="187.7">GENERAL TOL.</text>
<text x="242.3" y="278.9">This drawing is a business secret of Addverb Tech. Pvt. Ltd. and/or the company herein, and</text>
<text x="242.3" y="283.5">any act to copy, use or transfer this drawing without prior approval is illegal misconduct.</text>
</g>
<text font-size="3.2" x="366.7" y="172.7">SURFACE FINISH SYMBOLS</text>
<g font-size="2.8">
<text x="378.9" y="168.4">(</text>
<text x="395.6" y="168.4">)</text>
<text x="380.7" y="175.5">UNMACHINED</text>
<text x="207.5" y="232.1">DWG NO.</text>
<text x="272.5" y="231.9">DRAWN BY</text>
<text x="304.8" y="231.9">SIGN.</text>
<text x="337.7" y="232.3">STAMP (APP. AUTH.)</text>
<text x="373.9" y="231.9">DATE OF ISSUE</text>
<text x="207.7" y="240.4">REF. ASSLY.</text>
<text x="272.6" y="240.3">CHKD BY</text>
<text x="304.8" y="240.4">SIGN.</text>
<text x="373.9" y="240.4">DRAWN DATE</text>
<text x="207.5" y="248.9">PART NAME</text>
<text x="272.5" y="248.8">APPD BY</text>
<text x="304.8" y="248.8">SIGN.</text>
<text x="373.9" y="248.8">PROJECT CODE</text>
<text x="207.7" y="257.7">MATERIAL</text>
<text x="272.6" y="257.5">HEAT TREATMENT</text>
<text x="373.7" y="257.5">SHEET NO.</text>
<text x="38.8" y="263.7">DEVIATIONS FOR LINEAR DIMENSIONS</text>
<text x="86.2" y="263.9">DEVIATIONS FOR ANGULAR DIMENSIONS</text>
<text x="137.7" y="263.5">DEVIATIONS FOR RADII &amp; CHAMFERS</text>
<text x="41.4" y="269.8">RANGE OF NOMINAL DIMENSIONS</text>
<text x="85.7" y="269.6">NOMINAL DIMENSIONS OF SHORTER SIDE</text>
<text x="139.8" y="269.4">RANGE OF NOMINAL DIMENSIONS</text>
<text x="207.8" y="266.2">QTY.</text>
<text x="240.1" y="266.2">WEIGHT</text>
<text x="272.8" y="266.1">COATING</text>
<text x="305.2" y="266.1">COATING THICKNESS</text>
<text x="337.6" y="266">SCALE</text>
<text x="374" y="266.2">SIZE</text>
<text x="393.3" y="266.2">REV.</text>
<text x="25.6" y="275.2">ABOVE</text>
<text x="39.6" y="275.3">0.5</text>
<text x="48" y="275.3">6</text>
<text x="55.7" y="275.3">30</text>
<text x="63.3" y="275.2">120</text>
<text x="71.3" y="275.2">400</text>
<text x="78.8" y="275.3">1000</text>
<text x="90.5" y="275.2">-</text>
<text x="101.4" y="275.2">10</text>
<text x="114.2" y="275.3">50</text>
<text x="125.3" y="275.2">120</text>
<text x="137.1" y="275.3">0.5</text>
<text x="147.4" y="275.3">3</text>
<text x="157.7" y="275.2">6</text>
<text x="167" y="275.2">30</text>
<text x="176.5" y="275.3">120</text>
<text x="26.8" y="279">UPTO</text>
<text x="40.3" y="278.9">6</text>
<text x="47.5" y="279">30</text>
<text x="55.1" y="278.9">120</text>
<text x="63.3" y="278.9">400</text>
<text x="70.8" y="279">1000</text>
<text x="78.8" y="278.9">2000</text>
<text x="89.9" y="279">10</text>
<text x="101.4" y="278.9">50</text>
<text x="113.7" y="278.9">120</text>
<text x="126.4" y="279">-</text>
<text x="137.8" y="278.9">3</text>
<text x="147.5" y="279">6</text>
<text x="157.1" y="279">30</text>
<text x="166.7" y="279">120</text>
<text x="176.5" y="278.9">315</text>
<text x="23.2" y="283.2">TOLERANCE</text>
<text x="40.5" y="283.2">0.1</text>
<text x="48.3" y="283.2">0.2</text>
<text x="56.4" y="283.1">0.3</text>
<text x="64.6" y="283.2">0.5</text>
<text x="72.6" y="283.1">0.8</text>
<text x="80.6" y="283.1">1.2</text>
<text x="90.8" y="283.2">1°</text>
<text x="102.2" y="283.2">30'</text>
<text x="113.9" y="283.2">20'</text>
<text x="125.6" y="283.1">10'</text>
<text x="138" y="283.2">0.2</text>
<text x="147.6" y="283.2">0.5</text>
<text x="158.6" y="283.2">1</text>
<text x="168.6" y="283.2">2</text>
<text x="178.5" y="283.2">4</text>
</g>
<g font-size="2.6">
<text x="235.5" y="274.5">Nos</text>
<text x="268.6" y="274.2">Kg</text>
<text x="333.2" y="273.9">μm</text>
</g>
<g font-size="2.5">
<text x="379.5" y="178.5">12.5μm-25μm (Ra)</text>
<text x="379.7" y="181.6">1.6μm-6.3μm (Ra)</text>
<text x="380" y="184.4">0.2μm-0.8μm (Ra)</text>
<text x="367.3" y="190.7">ABOVE 1 - 10</text>
<text x="396.8" y="190.7">±0.10</text>
<text x="367.3" y="193.6">ABOVE 10 - 100</text>
<text x="367.3" y="196.5">ABOVE 100 - 500</text>
<text x="397" y="196.5">±0.25</text>
<text x="397.3" y="193.6">±0.15</text>
<text x="367.2" y="199.4">ABOVE 500 -</text>
<text x="367.3" y="202.4">ANGLE</text>
<text x="396.7" y="199.4">±0.50</text>
<text x="396.8" y="202.4">±1°30'</text>
<text x="367.3" y="208.5">ABOVE 1 - 10</text>
<text x="388.5" y="205.4">HOLE</text>
<text x="395.8" y="205.4">SHAFT</text>
<text x="367.2" y="214.4">ABOVE 100 - 500</text>
<text x="367.3" y="211.5">ABOVE 10 - 100</text>
<text x="367.3" y="220.5">ABOVE 1 - 100</text>
<text x="367.3" y="217.5">ABOVE 500 -</text>
<text x="397.6" y="220.5">±2.5</text>
<text x="367.3" y="223.6">ABOVE 150</text>
<text x="397.1" y="223.6">±2.5</text>
</g>
<g font-size="1.8">
<text x="390.5" y="166.3">BUFF</text>
<text x="363.8" y="201.9" transform="rotate(-90 363.8 201.9)">MACHINING SIZE</text>
<text x="365.2" y="203.1" transform="rotate(-90 365.2 203.1)">SIZE OF HOLE POS.</text>
<text x="389" y="207.5">+0.2</text>
<text x="389.7" y="209.1">0.0</text>
<text x="397" y="209.1">-0.2</text>
<text x="397.6" y="207.5">0.0</text>
<text x="389.1" y="213.6">+0.5</text>
<text x="389.2" y="210.6">+0.3</text>
<text x="389.7" y="212.2">0.0</text>
<text x="389.7" y="215">0.0</text>
<text x="396.9" y="212.2">-0.3</text>
<text x="396.9" y="215.1">-0.5</text>
<text x="397.6" y="210.5">0.0</text>
<text x="397.6" y="213.5">0.0</text>
<text x="363.8" y="216.8" transform="rotate(-90 363.8 216.8)">MACHINING SIZE</text>
<text x="365.2" y="217.4" transform="rotate(-90 365.2 217.4)">SHAFT HOLE POS.</text>
<text x="389" y="216.5">+1.0</text>
<text x="389.8" y="218">0.0</text>
<text x="396.9" y="218">-1.0</text>
<text x="397.6" y="216.5">0.0</text>
<text x="363.8" y="224.3" transform="rotate(-90 363.8 224.3)">WELD-</text>
<text x="365.1" y="223.9" transform="rotate(-90 365.1 223.9)">ING</text>
</g>
</svg>
